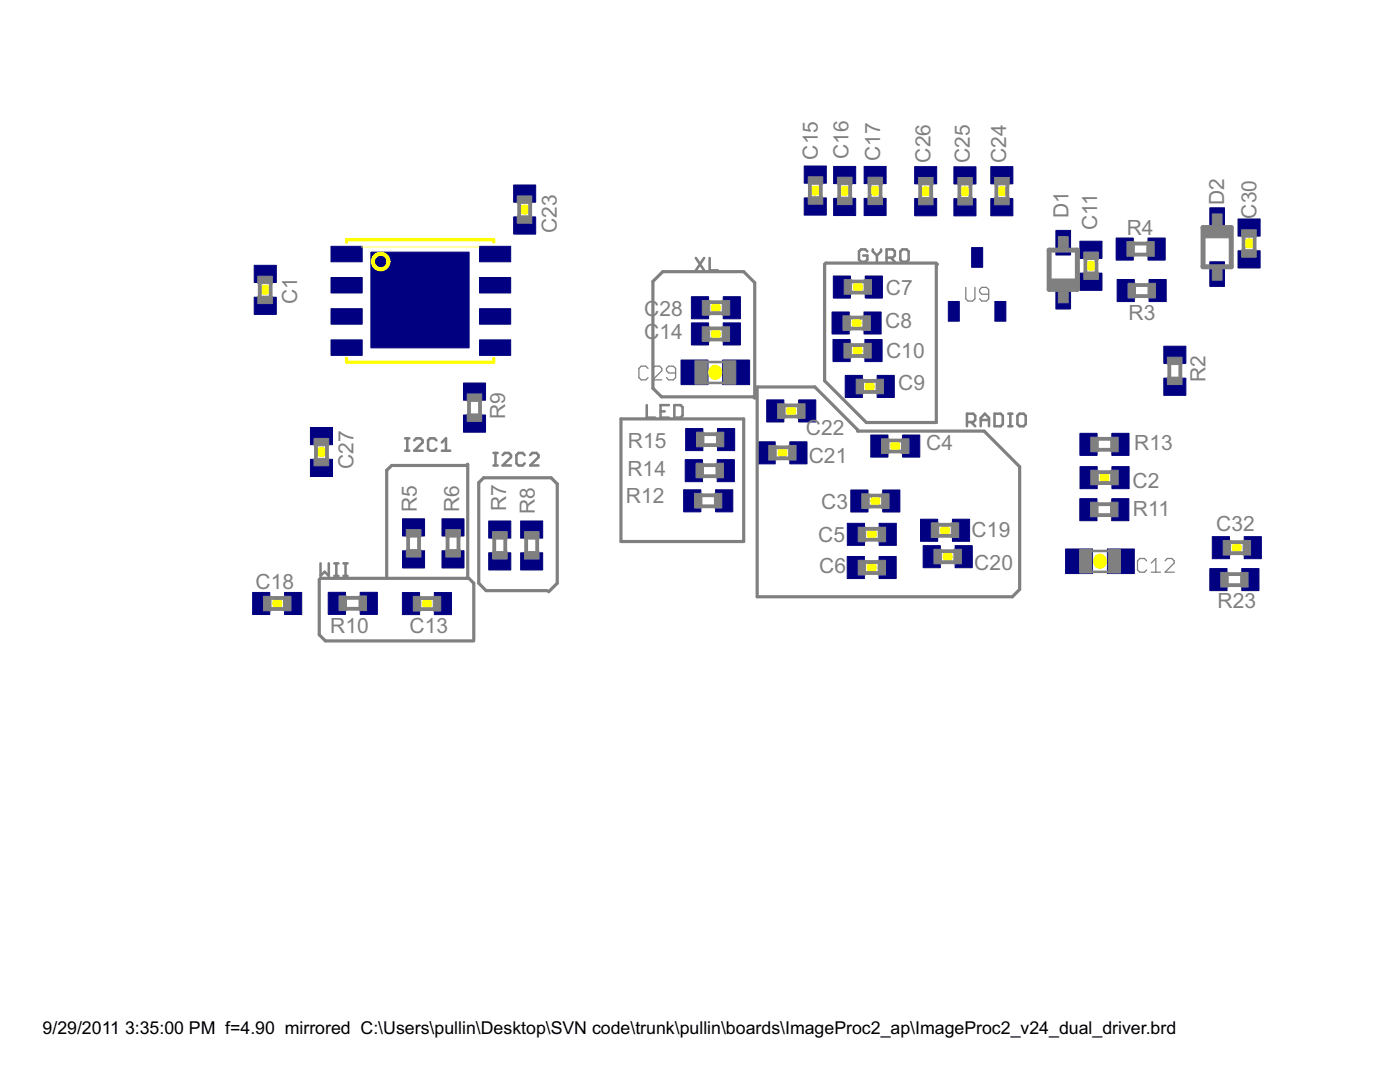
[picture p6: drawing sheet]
<svg xmlns="http://www.w3.org/2000/svg" width="279mm" height="216mm" viewBox="0 0 279 216" stroke-linecap="round" stroke-linejoin="round" font-family="sans-serif">
<g fill="#000080" stroke="#000080" stroke-width=".2">
<path d="M232.3 69.1h4.4v3.4h-4.4z"/>
<path d="M232.3 75.5h4.4v3.4h-4.4z"/>
<path d="M215.5 54.5h4.4v3.4h-4.4z"/>
<path d="M215.5 48.1h4.4v3.5h-4.4z"/>
<path d="M221 109.5h5.4v4.9h-5.4z"/>
<path d="M212.7 109.5h5.3v4.9h-5.3z"/>
<path d="M210.7 56.7h3v5h-3z"/>
<path d="M210.7 46h3v4.9h-3z"/>
<path d="M222.9 55.8h3.5v4.4h-3.5z"/>
<path d="M229.3 55.8h3.4v4.4h-3.4z"/>
<path d="M229.1 47.5h3.4v4.4h-3.4z"/>
<path d="M222.7 47.5h3.5v4.4h-3.5z"/>
<path d="M169.8 97.8h3.4v4.4h-3.4z"/>
<path d="M176.2 97.8h3.4v4.4h-3.4z"/>
<path d="M173.8 86.8h3.4v4.4h-3.4z"/>
<path d="M180.1 86.8h3.5v4.4h-3.5z"/>
<path d="M169.1 104.4h3.4v4.4h-3.4z"/>
<path d="M175.5 104.4h3.4v4.4h-3.4z"/>
<path d="M169.1 111h3.4v4.4h-3.4z"/>
<path d="M175.4 111h3.5v4.4h-3.5z"/>
<path d="M80.3 109.9h4.4v3.4h-4.4z"/>
<path d="M80.3 103.5h4.4v3.5h-4.4z"/>
<path d="M88.2 109.9h4.4v3.4h-4.4z"/>
<path d="M88.2 103.5h4.4v3.5h-4.4z"/>
<path d="M172.7 55.1h3.4v4.4h-3.4z"/>
<path d="M166.3 55.1h3.4v4.4h-3.4z"/>
<path d="M166.1 62.3h3.4v4.4h-3.4z"/>
<path d="M172.4 62.3h3.5v4.4h-3.5z"/>
<path d="M168.7 74.9h3.4v4.4h-3.4z"/>
<path d="M175 74.9h3.5v4.4h-3.5z"/>
<path d="M166.2 67.8h3.5v4.4h-3.5z"/>
<path d="M172.6 67.8h3.4v4.4h-3.4z"/>
<path d="M97.5 110.3h4.4v3.4h-4.4z"/>
<path d="M97.5 103.9h4.4v3.5h-4.4z"/>
<path d="M103.9 110.3h4.4v3.4h-4.4z"/>
<path d="M103.9 103.9h4.4v3.5h-4.4z"/>
<path d="M138 64.4h3.4v4.4h-3.4z"/>
<path d="M144.3 64.4h3.5v4.4h-3.5z"/>
<path d="M160.5 39.5h4.4v3.4h-4.4z"/>
<path d="M160.5 33.1h4.4v3.5h-4.4z"/>
<path d="M172.4 39.6h4.4v3.4h-4.4z"/>
<path d="M172.4 33.2h4.4v3.4h-4.4z"/>
<path d="M166.4 39.6h4.4v3.4h-4.4z"/>
<path d="M166.4 33.2h4.4v3.4h-4.4z"/>
<path d="M92.5 76.4h4.4v3.5h-4.4z"/>
<path d="M92.5 82.8h4.4v3.4h-4.4z"/>
<path d="M66.1 49.1h6.2v3.1h-6.2z"/>
<path d="M66.1 55.4h6.2v3.1h-6.2z"/>
<path d="M66.1 61.6h6.2v3.1h-6.2z"/>
<path d="M66.1 67.8h6.2v3.1h-6.2z"/>
<path d="M95.7 49.1h6.2v3.1h-6.2z"/>
<path d="M95.7 55.4h6.2v3.1h-6.2z"/>
<path d="M95.7 61.6h6.2v3.1h-6.2z"/>
<path d="M95.7 67.8h6.2v3.1h-6.2z"/>
<path d="M74 50.3h19.6v19.1h-19.6z"/>
<path d="M50.4 118.2h3.4v4.4h-3.4z"/>
<path d="M56.8 118.2h3.4v4.4h-3.4z"/>
<path d="M190.1 103.6h3.4v4.4h-3.4z"/>
<path d="M183.7 103.6h3.4v4.4h-3.4z"/>
<path d="M190.6 108.9h3.4v4.4h-3.4z"/>
<path d="M184.2 108.9h3.5v4.4h-3.5z"/>
<path d="M157.6 88.2h3.5v4.4h-3.5z"/>
<path d="M151.3 88.2h3.4v4.4h-3.4z"/>
<path d="M153 79.8h3.4v4.4h-3.4z"/>
<path d="M159.4 79.8h3.4v4.4h-3.4z"/>
<path d="M71.9 118.2h3.4v4.4h-3.4z"/>
<path d="M65.5 118.2h3.4v4.4h-3.4z"/>
<path d="M80.3 118.2h3.4v4.4h-3.4z"/>
<path d="M86.7 118.2h3.4v4.4h-3.4z"/>
<path d="M102.5 36.9h4.4v3.4h-4.4z"/>
<path d="M102.5 43.3h4.4v3.4h-4.4z"/>
<path d="M193.9 49.4h2.2v3.9h-2.2z"/>
<path d="M198.5 60.2h2.2v3.9h-2.2z"/>
<path d="M189.3 60.2h2.2v3.9h-2.2z"/>
<path d="M197.7 39.6h4.4v3.5h-4.4z"/>
<path d="M197.7 33.3h4.4v3.4h-4.4z"/>
<path d="M190.4 39.6h4.4v3.5h-4.4z"/>
<path d="M190.4 33.3h4.4v3.4h-4.4z"/>
<path d="M182.5 39.6h4.4v3.5h-4.4z"/>
<path d="M182.5 33.3h4.4v3.4h-4.4z"/>
<path d="M50.7 52.9h4.4v3.5h-4.4z"/>
<path d="M50.7 59.3h4.4v3.4h-4.4z"/>
<path d="M142.8 97.7h3.4v4.4h-3.4z"/>
<path d="M136.4 97.7h3.5v4.4h-3.5z"/>
<path d="M215.5 86.5h3.4v4.4h-3.4z"/>
<path d="M221.9 86.5h3.4v4.4h-3.4z"/>
<path d="M143.1 91.7h3.5v4.4h-3.5z"/>
<path d="M136.8 91.7h3.4v4.4h-3.4z"/>
<path d="M143.2 85.5h3.4v4.4h-3.4z"/>
<path d="M136.8 85.5h3.5v4.4h-3.5z"/>
<path d="M62 85.3h4.4v3.4h-4.4z"/>
<path d="M62 91.7h4.4v3.4h-4.4z"/>
<path d="M221.9 93.1h3.4v4.4h-3.4z"/>
<path d="M215.5 93.1h3.5v4.4h-3.5z"/>
<path d="M138 59.2h3.4v4.4h-3.4z"/>
<path d="M144.3 59.2h3.5v4.4h-3.5z"/>
<path d="M144.2 71.8h5.4v5h-5.4z"/>
<path d="M135.9 71.8h5.4v5h-5.4z"/>
<path d="M221.9 99.5h3.4v4.4h-3.4z"/>
<path d="M215.5 99.5h3.4v4.4h-3.4z"/>
<path d="M247.1 43.7h4.4v3.4h-4.4z"/>
<path d="M247.1 50h4.4v3.5h-4.4z"/>
<path d="M241.4 41.5h3v4.9h-3z"/>
<path d="M241.4 52.2h3v4.9h-3z"/>
<path d="M241.9 107.1h3.5v4.4h-3.5z"/>
<path d="M248.3 107.1h3.4v4.4h-3.4z"/>
<path d="M241.4 113.5h3.5v4.4h-3.5z"/>
<path d="M247.8 113.5h3.4v4.4h-3.4z"/>
</g>
<g fill="#ff0" stroke="#ff0" stroke-width="2">
<path d="M217.6 53h.3z"/>
<path d="M174.7 99.8v.3z"/>
<path d="M178.7 88.9v.3z"/>
<path d="M174 106.5v.3z"/>
<path d="M174 113.1v.3z"/>
<path d="M171.2 57.1v.3z"/>
<path d="M171 64.3v.3z"/>
<path d="M173.6 77v.3z"/>
<path d="M171.2 69.8v.3z"/>
<path d="M142.9 66.5v.3z"/>
<path d="M162.6 38h.3z"/>
<path d="M174.5 38.1h.3z"/>
<path d="M168.4 38.1h.3z"/>
<path d="M55.3 120.3v.3z"/>
<path d="M188.6 105.7v.3z"/>
<path d="M189.1 110.9v.3z"/>
<path d="M156.2 90.2v.3z"/>
<path d="M157.9 81.9v.2z"/>
<path d="M85.2 120.3v.3z"/>
<path d="M104.6 41.8h.3z"/>
<path d="M199.8 38.1h.3z"/>
<path d="M192.4 38.2h.3z"/>
<path d="M184.6 38.2h.3z"/>
<path d="M52.8 57.8h.3z"/>
<path d="M64 90.2h.3z"/>
<path d="M220.4 95.2v.3z"/>
<path d="M142.9 61.3v.3z"/>
<path d="M249.1 48.6h.3z"/>
<path d="M246.8 109.1v.3z"/>
</g>
<g fill="#ff0" stroke="#ff0" stroke-width="2.8">
<path d="M219.5 111.8v.3z"/>
<path d="M142.7 74.1v.3z"/>
</g>
<g fill="#ff0" stroke="#ff0" stroke-width=".63">
<path d="M69.2 47.8v.5z"/>
<path d="M69.2 71.5v.8z"/>
<path d="M69.2 72.3h29.4z"/>
<path d="M98.5 71.5l.1 .8z"/>
<path d="M98.6 47.8v.5z"/>
<path d="M69.2 47.8h29.4z"/>
</g>
<g fill="#ff0" stroke="#ff0" stroke-width=".2">
<path d="M72.1 49.3h23.5z"/>
<path d="M74.7 50.8a1.87 1.87 0 0 1 2-.3 1.87 1.87 0 0 1 1.1 1.7h-.6a1.24 1.24 0 0 1-1.7 1.2 1.24 1.24 0 0 1-.3-2.1 1.24 1.24 0 0 1 2 .6v.3h.6a1.86 1.86 0 0 1-2.6 1.7 1.86 1.86 0 0 1-.5-3.1z" fill-rule="evenodd"/>
</g>
<g fill="#808080" stroke="#808080" stroke-width=".63">
<path d="M164.8 52.5h22.1z"/>
<path d="M164.6 52.7l.2-.2z"/>
<path d="M164.6 52.7v23.3z"/>
<path d="M164.6 76l8.3 8.3z"/>
<path d="M172.9 84.3h14z"/>
<path d="M186.9 53v31.3z"/>
<path d="M187.1 52.7l-.2 .3z"/>
<path d="M132.3 54.2h16.1z"/>
<path d="M130.3 56.2l2-2z"/>
<path d="M130.3 56.2v21.3z"/>
<path d="M130.3 77.5l1.7 1.7z"/>
<path d="M132 79.2h18.4z"/>
<path d="M150.4 79.2l.2 .2z"/>
<path d="M150.6 56.4v23z"/>
<path d="M148.4 54.2l2.2 2.2z"/>
<path d="M148.4 83.6v24.5z"/>
<path d="M123.9 108.1h24.5z"/>
<path d="M123.9 83.6v24.5z"/>
<path d="M123.9 83.6h24.5z"/>
<path d="M97 117.9h12.2z"/>
<path d="M95.5 116.4l1.5 1.5z"/>
<path d="M95.5 96.3v20.1z"/>
<path d="M95.5 96.3l1-1z"/>
<path d="M96.5 95.3h13.5z"/>
<path d="M110 95.3l1.2 1.3z"/>
<path d="M111.2 96.6v19.8z"/>
<path d="M109.5 118.1l1.7-1.7z"/>
<path d="M93.1 115.4h.5z"/>
<path d="M77.2 115.4h15.9z"/>
<path d="M77.2 93.9v21.5z"/>
<path d="M77.2 93.9l1-1z"/>
<path d="M78.2 92.9h14.9z"/>
<path d="M93.1 92.9l.2-.3z"/>
<path d="M93.3 92.6v22.6z"/>
<path d="M93.1 115.4l.2-.2z"/>
<path d="M94.6 116.4v11.2z"/>
<path d="M93.6 115.4l1 1z"/>
<path d="M64 115.4h13.2z"/>
<path d="M64 115.4l-.3 .3z"/>
<path d="M63.7 115.7v11z"/>
<path d="M63.7 126.7l1.2 1.2z"/>
<path d="M64.9 127.9h29.7z"/>
<path d="M171.2 86h25.2z"/>
<path d="M171.2 85.8v.2z"/>
<path d="M162.6 77.2l8.6 8.6z"/>
<path d="M151.1 77.2h11.5z"/>
<path d="M151.1 77.2v41.9z"/>
<path d="M151.1 119.1h50.9z"/>
<path d="M203.5 117.6l-1.5 1.5z"/>
<path d="M203.5 93.1v24.5z"/>
<path d="M196.4 86l7.1 7.1z"/>
</g>
<g fill="#808080" stroke="#808080" stroke-width=".51">
<path d="M172.7 49.8l.4 .4z"/>
<path d="M171.9 49.8h.8z"/>
<path d="M171.4 50.2l.5-.4z"/>
<path d="M171.4 50.2v1.6z"/>
<path d="M171.4 51.8l.5 .4z"/>
<path d="M171.9 52.2h.8z"/>
<path d="M172.7 52.2l.4-.4z"/>
<path d="M173.1 51v.8z"/>
<path d="M172.3 51h.8z"/>
<path d="M174.2 49.8v.4z"/>
<path d="M174.2 50.2l.8 .8z"/>
<path d="M175 51l.8-.8z"/>
<path d="M175.8 49.8v.4z"/>
<path d="M175 51v1.2z"/>
<path d="M176.9 49.8v2.4z"/>
<path d="M176.9 49.8h1.3z"/>
<path d="M178.2 49.8l.4 .4z"/>
<path d="M178.6 50.2v.8z"/>
<path d="M178.6 51l-.4 .4z"/>
<path d="M176.9 51.4h1.3z"/>
<path d="M177.8 51.4l.8 .8z"/>
<path d="M180.1 49.8h.8z"/>
<path d="M180.1 49.8l-.4 .4z"/>
<path d="M179.7 50.2v1.6z"/>
<path d="M179.7 51.8l.4 .4z"/>
<path d="M180.1 52.2h.8z"/>
<path d="M180.9 52.2l.4-.4z"/>
<path d="M181.3 50.2v1.6z"/>
<path d="M180.9 49.8l.4 .4z"/>
<path d="M138.9 51.5l1.6 2.5z"/>
<path d="M140.5 51.5l-1.6 2.5z"/>
<path d="M141.6 51.5v2.5z"/>
<path d="M141.6 54h1.7z"/>
<path d="M129.1 80.8v2.5z"/>
<path d="M129.1 83.3h1.6z"/>
<path d="M131.8 80.8h1.7z"/>
<path d="M131.8 80.8v2.5z"/>
<path d="M131.8 83.3h1.7z"/>
<path d="M131.8 82.1h.9z"/>
<path d="M134.6 80.8v2.5z"/>
<path d="M134.6 83.3h1.2z"/>
<path d="M136.2 82.9l-.4 .4z"/>
<path d="M136.2 81.3v1.6z"/>
<path d="M135.8 80.8l.4 .5z"/>
<path d="M134.6 80.8h1.2z"/>
<path d="M64 112.4v2.5z"/>
<path d="M64 114.9l.8-.8z"/>
<path d="M64.8 114.1l.8 .8z"/>
<path d="M65.6 112.4v2.5z"/>
<path d="M66.7 114.9h.8z"/>
<path d="M67.1 112.4v2.5z"/>
<path d="M66.7 112.4h.8z"/>
<path d="M68.5 114.9h.9z"/>
<path d="M69 112.4v2.5z"/>
<path d="M68.5 112.4h.9z"/>
<path d="M98.5 92.9h.8z"/>
<path d="M98.9 90.4v2.5z"/>
<path d="M98.5 90.4h.8z"/>
<path d="M100.3 92.9h1.7z"/>
<path d="M100.3 92.9l1.7-1.7z"/>
<path d="M102 90.8v.4z"/>
<path d="M101.6 90.4l.4 .4z"/>
<path d="M100.7 90.4h.9z"/>
<path d="M100.7 90.4l-.4 .4z"/>
<path d="M104.3 90.4l.4 .4z"/>
<path d="M103.5 90.4h.8z"/>
<path d="M103.5 90.4l-.4 .4z"/>
<path d="M103.1 90.8v1.7z"/>
<path d="M103.1 92.5l.4 .4z"/>
<path d="M103.5 92.9h.8z"/>
<path d="M104.7 92.5l-.4 .4z"/>
<path d="M105.8 92.9h1.7z"/>
<path d="M105.8 92.9l1.7-1.7z"/>
<path d="M107.5 90.8v.4z"/>
<path d="M107.1 90.4l.4 .4z"/>
<path d="M106.2 90.4h.9z"/>
<path d="M106.2 90.4l-.4 .4z"/>
<path d="M80.9 89.9h.8z"/>
<path d="M81.3 87.5v2.4z"/>
<path d="M80.9 87.5h.8z"/>
<path d="M82.7 89.9h1.6z"/>
<path d="M82.7 89.9l1.6-1.6z"/>
<path d="M84.3 87.9v.4z"/>
<path d="M83.9 87.5l.4 .4z"/>
<path d="M83.1 87.5h.8z"/>
<path d="M82.7 87.9l.4-.4z"/>
<path d="M86.7 87.5l.4 .4z"/>
<path d="M85.9 87.5h.8z"/>
<path d="M85.4 87.9l.5-.4z"/>
<path d="M85.4 87.9v1.6z"/>
<path d="M85.4 89.5l.5 .4z"/>
<path d="M85.9 89.9h.8z"/>
<path d="M86.7 89.9l.4-.4z"/>
<path d="M88.2 88.3l.8-.8z"/>
<path d="M89 87.5v2.4z"/>
<path d="M88.2 89.9h1.7z"/>
<path d="M193 82.5v2.5z"/>
<path d="M193 82.5h1.2z"/>
<path d="M194.2 82.5l.4 .5z"/>
<path d="M194.6 83v.8z"/>
<path d="M194.6 83.8l-.4 .4z"/>
<path d="M193 84.2h1.2z"/>
<path d="M193.8 84.2l.8 .8z"/>
<path d="M195.7 83.4v1.6z"/>
<path d="M196.6 82.5l-.9 .9z"/>
<path d="M196.6 82.5l.8 .9z"/>
<path d="M197.4 83.4v1.6z"/>
<path d="M195.7 83.8h1.7z"/>
<path d="M198.5 82.5v2.5z"/>
<path d="M198.5 85h1.2z"/>
<path d="M199.7 85l.4-.4z"/>
<path d="M200.1 83v1.6z"/>
<path d="M199.7 82.5l.4 .5z"/>
<path d="M198.5 82.5h1.2z"/>
<path d="M201.2 85h.9z"/>
<path d="M201.6 82.5v2.5z"/>
<path d="M201.2 82.5h.9z"/>
<path d="M203.5 82.5h.8z"/>
<path d="M203.5 82.5l-.4 .5z"/>
<path d="M203.1 83v1.6z"/>
<path d="M203.1 84.6l.4 .4z"/>
<path d="M203.5 85h.8z"/>
<path d="M204.7 84.6l-.4 .4z"/>
<path d="M204.7 83v1.6z"/>
<path d="M204.3 82.5l.4 .5z"/>
<path d="M217.8 114.1h3.5z"/>
<path d="M217.8 109.9h3.5z"/>
<path d="M141 76.4h3.5z"/>
<path d="M141 72.2h3.5z"/>
</g>
<g fill="#808080" stroke="#808080" stroke-width=".76">
<path d="M235.6 72.8v2.4z"/>
<path d="M233.4 72.8v2.4z"/>
<path d="M216.6 51.8v2.4z"/>
<path d="M218.8 51.8v2.4z"/>
<path d="M226.7 56.9h2.3z"/>
<path d="M226.7 59.1h2.3z"/>
<path d="M226.4 50.8h2.4z"/>
<path d="M226.4 48.6h2.4z"/>
<path d="M173.5 98.9h2.4z"/>
<path d="M173.5 101.1h2.4z"/>
<path d="M177.5 87.9h2.4z"/>
<path d="M177.5 90.1h2.4z"/>
<path d="M172.8 105.5h2.4z"/>
<path d="M172.8 107.7h2.4z"/>
<path d="M172.8 112.1h2.4z"/>
<path d="M172.8 114.3h2.4z"/>
<path d="M81.4 107.2v2.4z"/>
<path d="M83.6 107.2v2.4z"/>
<path d="M89.3 107.2v2.4z"/>
<path d="M91.5 107.2v2.4z"/>
<path d="M170 58.4h2.4z"/>
<path d="M170 56.2h2.4z"/>
<path d="M169.8 63.4h2.3z"/>
<path d="M169.8 65.6h2.3z"/>
<path d="M172.4 76h2.4z"/>
<path d="M172.4 78.2h2.4z"/>
<path d="M169.9 68.9h2.4z"/>
<path d="M169.9 71h2.4z"/>
<path d="M98.6 107.6v2.4z"/>
<path d="M100.8 107.6v2.4z"/>
<path d="M105 107.6v2.4z"/>
<path d="M107.2 107.6v2.4z"/>
<path d="M141.7 65.5h2.4z"/>
<path d="M141.7 67.7h2.4z"/>
<path d="M161.6 36.8v2.4z"/>
<path d="M163.8 36.8v2.4z"/>
<path d="M173.5 36.9v2.4z"/>
<path d="M175.7 36.9v2.4z"/>
<path d="M167.5 36.9v2.4z"/>
<path d="M169.7 36.9v2.4z"/>
<path d="M95.8 80.1v2.4z"/>
<path d="M93.6 80.1v2.4z"/>
<path d="M54.1 119.3h2.4z"/>
<path d="M54.1 121.5h2.4z"/>
<path d="M187.4 106.9h2.4z"/>
<path d="M187.4 104.7h2.4z"/>
<path d="M187.9 112.2h2.4z"/>
<path d="M187.9 110h2.4z"/>
<path d="M155 91.5h2.4z"/>
<path d="M155 89.3h2.4z"/>
<path d="M156.7 80.9h2.4z"/>
<path d="M156.7 83.1h2.4z"/>
<path d="M69.2 121.5h2.4z"/>
<path d="M69.2 119.3h2.4z"/>
<path d="M84 119.3h2.4z"/>
<path d="M84 121.5h2.4z"/>
<path d="M105.8 40.6v2.4z"/>
<path d="M103.6 40.6v2.4z"/>
<path d="M198.8 37v2.3z"/>
<path d="M201 37v2.3z"/>
<path d="M191.5 37v2.4z"/>
<path d="M193.7 37v2.4z"/>
<path d="M183.6 37v2.3z"/>
<path d="M185.8 37v2.3z"/>
<path d="M54 56.6v2.4z"/>
<path d="M51.8 56.6v2.4z"/>
<path d="M140.1 101h2.4z"/>
<path d="M140.1 98.8h2.4z"/>
<path d="M219.2 87.6h2.4z"/>
<path d="M219.2 89.7h2.4z"/>
<path d="M140.5 95h2.4z"/>
<path d="M140.5 92.8h2.4z"/>
<path d="M140.5 88.8h2.4z"/>
<path d="M140.5 86.6h2.4z"/>
<path d="M65.3 89v2.4z"/>
<path d="M63.1 89v2.4z"/>
<path d="M219.2 96.4h2.4z"/>
<path d="M219.2 94.2h2.4z"/>
<path d="M141.7 60.3h2.4z"/>
<path d="M141.7 62.5h2.4z"/>
<path d="M219.2 102.8h2.4z"/>
<path d="M219.2 100.6h2.4z"/>
<path d="M250.4 47.4v2.4z"/>
<path d="M248.2 47.4v2.4z"/>
<path d="M245.6 108.2h2.4z"/>
<path d="M245.6 110.4h2.4z"/>
<path d="M245.1 114.6h2.4z"/>
<path d="M245.1 116.8h2.4z"/>
</g>
<g fill="#808080" stroke="#808080" stroke-width=".2">
<path d="M233 71.3h2.9v1.4h-2.9z"/>
<path d="M233 75.2h2.9v1.5h-2.9z"/>
<path d="M216.3 54.3h2.9v1.5h-2.9z"/>
<path d="M216.3 50.3h2.9v1.5h-2.9z"/>
<path d="M221.2 109.7h2.4v4.6h-2.4z"/>
<path d="M215.5 109.7h2.4v4.6h-2.4z"/>
<path d="M211.2 58.2h2v2.2h-2z"/>
<path d="M211.2 47.2h2v2.2h-2z"/>
<path d="M209.4 55.7h5.6v1.8h-5.6z"/>
<path d="M225.1 56.5h1.5v3h-1.5z"/>
<path d="M229.1 56.5h1.5v3h-1.5z"/>
<path d="M228.9 48.2h1.5v2.9h-1.5z"/>
<path d="M224.9 48.2h1.5v2.9h-1.5z"/>
<path d="M172 98.5h1.5v3h-1.5z"/>
<path d="M176 98.5h1.4v3h-1.4z"/>
<path d="M175.9 87.6h1.5v2.9h-1.5z"/>
<path d="M179.9 87.6h1.5v2.9h-1.5z"/>
<path d="M171.3 105.2h1.5v2.9h-1.5z"/>
<path d="M175.3 105.2h1.4v2.9h-1.4z"/>
<path d="M171.3 111.8h1.4v2.9h-1.4z"/>
<path d="M175.2 111.8h1.5v2.9h-1.5z"/>
<path d="M81.1 109.7h2.9v1.4h-2.9z"/>
<path d="M81.1 105.7h2.9v1.5h-2.9z"/>
<path d="M89 109.7h2.9v1.4h-2.9z"/>
<path d="M89 105.7h2.9v1.5h-2.9z"/>
<path d="M172.4 55.8h1.5v2.9h-1.5z"/>
<path d="M168.5 55.8h1.4v2.9h-1.4z"/>
<path d="M168.2 63h1.5v2.9h-1.5z"/>
<path d="M172.2 63h1.5v2.9h-1.5z"/>
<path d="M170.9 75.7h1.4v2.9h-1.4z"/>
<path d="M174.8 75.7h1.5v2.9h-1.5z"/>
<path d="M168.4 68.5h1.5v2.9h-1.5z"/>
<path d="M172.4 68.5h1.5v2.9h-1.5z"/>
<path d="M98.3 110.1h2.9v1.4h-2.9z"/>
<path d="M98.3 106.1h2.9v1.5h-2.9z"/>
<path d="M104.7 110.1h2.9v1.4h-2.9z"/>
<path d="M104.7 106.1h2.9v1.5h-2.9z"/>
<path d="M140.1 65.2h1.5v2.9h-1.5z"/>
<path d="M144.1 65.2h1.5v2.9h-1.5z"/>
<path d="M161.3 39.3h2.9v1.4h-2.9z"/>
<path d="M161.3 35.3h2.9v1.5h-2.9z"/>
<path d="M173.2 39.3h2.9v1.5h-2.9z"/>
<path d="M173.2 35.4h2.9v1.5h-2.9z"/>
<path d="M167.1 39.3h3v1.5h-3z"/>
<path d="M167.1 35.4h3v1.5h-3z"/>
<path d="M93.2 78.6h2.9v1.5h-2.9z"/>
<path d="M93.2 82.6h2.9v1.5h-2.9z"/>
<path d="M52.6 119h1.5v2.9h-1.5z"/>
<path d="M56.6 119h1.5v2.9h-1.5z"/>
<path d="M189.8 104.3h1.5v3h-1.5z"/>
<path d="M185.9 104.3h1.4v3h-1.4z"/>
<path d="M190.4 109.6h1.5v2.9h-1.5z"/>
<path d="M186.4 109.6h1.5v2.9h-1.5z"/>
<path d="M157.4 88.9h1.5v2.9h-1.5z"/>
<path d="M153.4 88.9h1.5v2.9h-1.5z"/>
<path d="M155.2 80.6h1.5v2.9h-1.5z"/>
<path d="M159.2 80.6h1.5v2.9h-1.5z"/>
<path d="M71.6 118.9h1.5v2.9h-1.5z"/>
<path d="M67.7 118.9h1.5v2.9h-1.5z"/>
<path d="M82.5 119h1.5v2.9h-1.5z"/>
<path d="M86.5 119h1.4v2.9h-1.4z"/>
<path d="M103.2 39.1h3v1.5h-3z"/>
<path d="M103.2 43.1h3v1.5h-3z"/>
<path d="M198.5 39.4h2.9v1.5h-2.9z"/>
<path d="M198.5 35.4h2.9v1.5h-2.9z"/>
<path d="M191.1 39.4h3v1.5h-3z"/>
<path d="M191.1 35.4h3v1.5h-3z"/>
<path d="M183.3 39.4h2.9v1.5h-2.9z"/>
<path d="M183.3 35.4h2.9v1.5h-2.9z"/>
<path d="M51.4 55.1h3v1.5h-3z"/>
<path d="M51.4 59.1h3v1.5h-3z"/>
<path d="M142.6 98.4h1.5v3h-1.5z"/>
<path d="M138.6 98.4h1.5v3h-1.5z"/>
<path d="M217.7 87.2h1.5v2.9h-1.5z"/>
<path d="M221.7 87.2h1.5v2.9h-1.5z"/>
<path d="M142.9 92.4h1.5v3h-1.5z"/>
<path d="M138.9 92.4h1.5v3h-1.5z"/>
<path d="M143 86.2h1.5v3h-1.5z"/>
<path d="M139 86.2h1.5v3h-1.5z"/>
<path d="M62.7 87.5h2.9v1.5h-2.9z"/>
<path d="M62.7 91.5h2.9v1.4h-2.9z"/>
<path d="M221.7 93.8h1.5v3h-1.5z"/>
<path d="M217.7 93.8h1.5v3h-1.5z"/>
<path d="M140.2 60h1.4v2.9h-1.4z"/>
<path d="M144.1 60h1.5v2.9h-1.5z"/>
<path d="M144.4 72h2.5v4.6h-2.5z"/>
<path d="M138.7 72h2.4v4.6h-2.4z"/>
<path d="M221.6 100.2h1.5v2.9h-1.5z"/>
<path d="M217.7 100.2h1.4v2.9h-1.4z"/>
<path d="M247.8 45.8h2.9v1.5h-2.9z"/>
<path d="M247.8 49.8h2.9v1.5h-2.9z"/>
<path d="M241.9 42.7h2v2.2h-2z"/>
<path d="M241.9 53.7h2v2.2h-2z"/>
<path d="M240.1 45.6h5.6v1.9h-5.6z"/>
<path d="M244.1 107.8h1.5v3h-1.5z"/>
<path d="M248.1 107.8h1.5v3h-1.5z"/>
<path d="M243.6 114.2h1.5v2.9h-1.5z"/>
<path d="M247.6 114.2h1.5v2.9h-1.5z"/>
</g>
<g fill="#808080" stroke="#808080" stroke-width=".99">
<path d="M209.4 49.9v7.8z"/>
<path d="M209.4 49.9h5.6z"/>
<path d="M215 49.9v7.8z"/>
<path d="M209.4 57.7h5.6z"/>
<path d="M245.7 45.4v7.8z"/>
<path d="M240.1 53.2h5.6z"/>
<path d="M240.1 45.4v7.8z"/>
<path d="M240.1 45.4h5.6z"/>
</g>
<g fill="#808080" stroke="#808080" stroke-width=".25">
<path d="M228.4 111.4l.4 .5z"/>
<path d="M227.5 111.4h.9z"/>
<path d="M227.5 111.4l-.5 .5z"/>
<path d="M227 111.9v1.8z"/>
<path d="M227 113.7l.5 .5z"/>
<path d="M227.5 114.2h.9z"/>
<path d="M228.4 114.2l.4-.5z"/>
<path d="M229.8 112.4l.9-1z"/>
<path d="M230.7 111.4v2.8z"/>
<path d="M229.8 114.2h1.8z"/>
<path d="M232.5 114.2h1.8z"/>
<path d="M232.5 114.2l1.8-1.8z"/>
<path d="M234.3 111.9v.5z"/>
<path d="M233.9 111.4l.4 .5z"/>
<path d="M233 111.4h.9z"/>
<path d="M233 111.4l-.5 .5z"/>
<path d="M192.7 57.3v2.3z"/>
<path d="M192.7 59.6l.5 .5z"/>
<path d="M193.2 60.1h.9z"/>
<path d="M194.1 60.1l.5-.5z"/>
<path d="M194.6 57.3v2.3z"/>
<path d="M195.5 59.6l.4 .5z"/>
<path d="M195.9 60.1h.9z"/>
<path d="M196.8 60.1l.5-.5z"/>
<path d="M197.3 57.8v1.8z"/>
<path d="M196.8 57.3l.5 .5z"/>
<path d="M195.9 57.3h.9z"/>
<path d="M195.9 57.3l-.4 .5z"/>
<path d="M195.5 57.8v.5z"/>
<path d="M195.5 58.3l.4 .4z"/>
<path d="M195.9 58.7h1.4z"/>
<path d="M128.9 73.1l.4 .4z"/>
<path d="M128 73.1h.9z"/>
<path d="M127.5 73.5l.5-.4z"/>
<path d="M127.5 73.5v1.9z"/>
<path d="M127.5 75.4l.5 .4z"/>
<path d="M128 75.8h.9z"/>
<path d="M129.3 75.4l-.4 .4z"/>
<path d="M130.3 75.8h1.8z"/>
<path d="M130.3 75.8l1.8-1.8z"/>
<path d="M132.1 73.5v.5z"/>
<path d="M131.6 73.1l.5 .4z"/>
<path d="M130.7 73.1h.9z"/>
<path d="M130.7 73.1l-.4 .4z"/>
<path d="M133 75.4l.5 .4z"/>
<path d="M133.5 75.8h.9z"/>
<path d="M134.4 75.8l.4-.4z"/>
<path d="M134.8 73.5v1.9z"/>
<path d="M134.4 73.1l.4 .4z"/>
<path d="M133.5 73.1h.9z"/>
<path d="M133.5 73.1l-.5 .4z"/>
<path d="M133 73.5v.5z"/>
<path d="M133 74l.5 .4z"/>
<path d="M133.5 74.4h1.3z"/>
</g>
<g font-size="4.7" fill="#808080">
<text x="163.2" y="31.9" transform="rotate(-90 163.2 31.9)">C15</text>
<text x="169.3" y="31.7" transform="rotate(-90 169.3 31.7)">C16</text>
<text x="175.6" y="32.2" transform="rotate(-90 175.6 32.2)">C17</text>
<text x="185.7" y="32.5" transform="rotate(-90 185.7 32.5)">C26</text>
<text x="193.6" y="32.5" transform="rotate(-90 193.6 32.5)">C25</text>
<text x="200.8" y="32.5" transform="rotate(-90 200.8 32.5)">C24</text>
<text x="244.3" y="41" transform="rotate(-90 244.3 41)">D2</text>
<text x="111.1" y="46.5" transform="rotate(-90 111.1 46.5)">C23</text>
<text x="213.3" y="43.5" transform="rotate(-90 213.3 43.5)">D1</text>
<text x="218.9" y="45.9" transform="rotate(-90 218.9 45.9)">C11</text>
<text x="224.9" y="47">R4</text>
<text x="250.8" y="43.6" transform="rotate(-90 250.8 43.6)">C30</text>
<text x="176.8" y="58.8">C7</text>
<text x="59.3" y="60.7" transform="rotate(-90 59.3 60.7)">C1</text>
<text x="128.6" y="63">C</text>
<text x="131.6" y="63">28</text>
<text x="176.6" y="65.4">C8</text>
<text x="225.2" y="63.9">R3</text>
<text x="128.6" y="67.6">C</text>
<text x="131.6" y="67.6">14</text>
<text x="176.8" y="71.4">C10</text>
<text x="179.3" y="77.8">C9</text>
<text x="240.6" y="76.3" transform="rotate(-90 240.6 76.3)">R2</text>
<text x="100.8" y="83.6" transform="rotate(-90 100.8 83.6)">R9</text>
<text x="125.3" y="89.5">R15</text>
<text x="160.8" y="86.8">C22</text>
<text x="184.8" y="89.7">C4</text>
<text x="226.4" y="89.7">R13</text>
<text x="70.6" y="93.6" transform="rotate(-90 70.6 93.6)">C27</text>
<text x="125.2" y="95">R14</text>
<text x="161.4" y="92.4">C21</text>
<text x="101" y="102" transform="rotate(-90 101 102)">R7</text>
<text x="124.9" y="100.4">R12</text>
<text x="163.9" y="101.5">C3</text>
<text x="226" y="97.3">C2</text>
<text x="83.2" y="102.2" transform="rotate(-90 83.2 102.2)">R5</text>
<text x="91.7" y="102.2" transform="rotate(-90 91.7 102.2)">R6</text>
<text x="106.7" y="102.6" transform="rotate(-90 106.7 102.6)">R8</text>
<text x="193.9" y="107.2">C19</text>
<text x="226.1" y="102.9">R11</text>
<text x="242.7" y="105.9">C32</text>
<text x="163.3" y="108.2">C5</text>
<text x="194.4" y="113.8">C20</text>
<text x="51" y="117.6">C18</text>
<text x="163.5" y="114.3">C6</text>
<text x="243" y="121.4">R23</text>
<text x="65.9" y="126.3">R10</text>
<text x="81.7" y="126.2">C13</text>
</g>
<g font-size="4">
<text x="8.5" y="206.4">9/29/2011</text>
<text x="25" y="206.4">3:35:00 PM f=4.90 mirrored C:\Users\pullin\Desktop\SVN code\trunk\pullin\boards\ImageProc2_ap\ImageProc2_v24_dual_driver.brd</text>
</g>
</svg>
